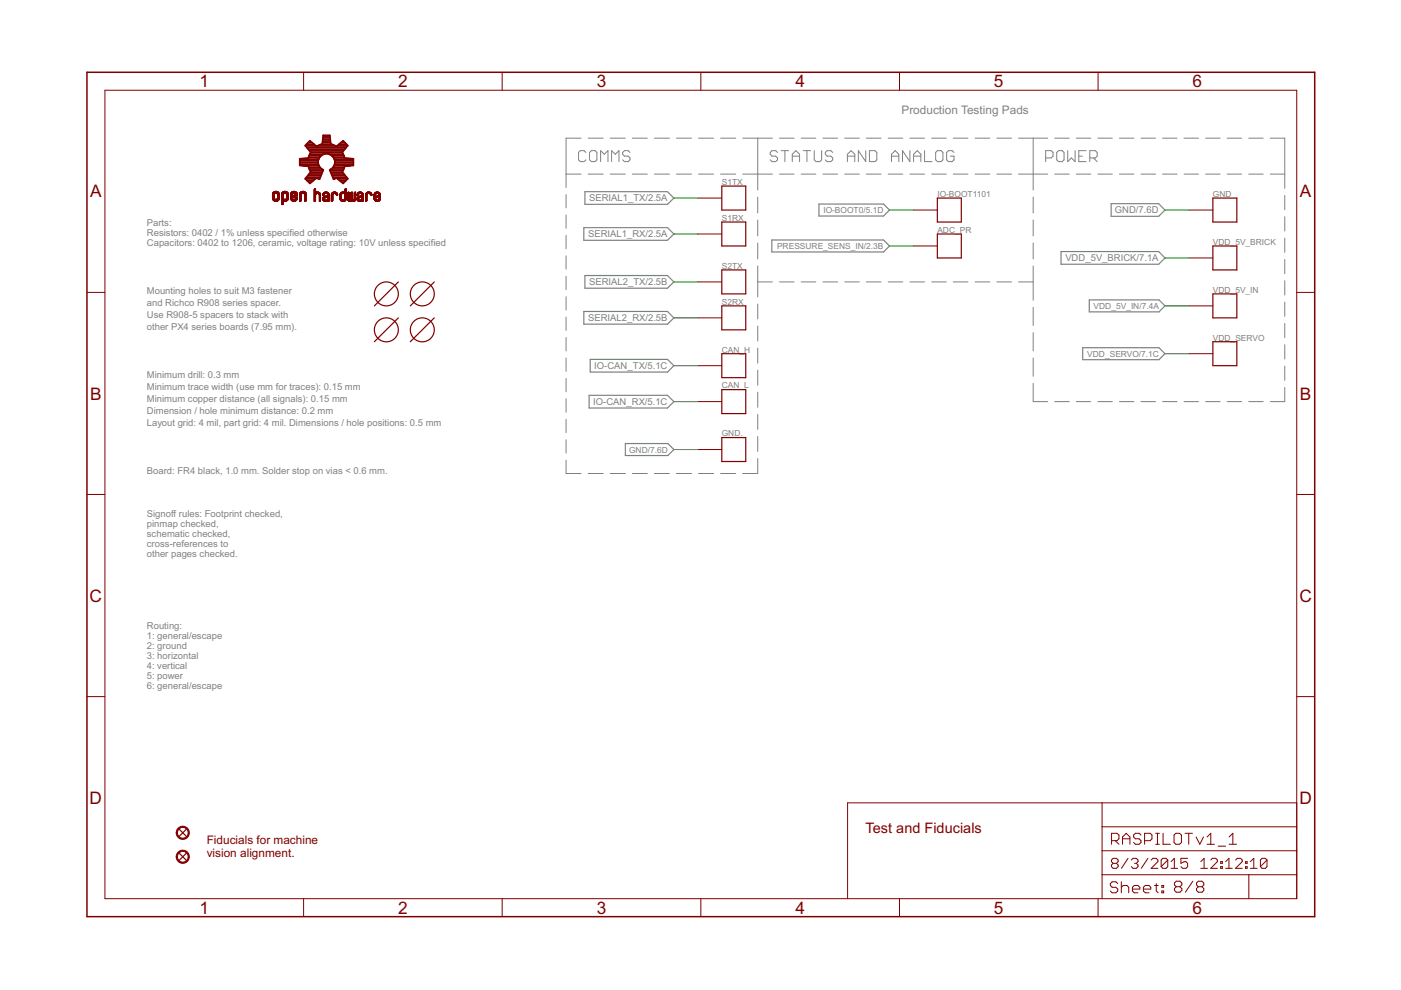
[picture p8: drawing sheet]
<svg xmlns="http://www.w3.org/2000/svg" width="297mm" height="210mm" viewBox="0 0 297 210" stroke-linecap="round" stroke-linejoin="round" font-family="sans-serif">
<g fill="none" stroke="#808080" stroke-width=".21">
<path d="M120 36.9h3.2M123.2 29.3h-3.2v10.5M124.2 32.3l-.4-.4h-.8l-.3 .4v1.6l.3 .4h.8l.4-.4M124.7 36.9h3.2M124.7 29.3h3.2M125 32.3l.4-.4h.8l.4 .4v1.6l-.4 .4h-.8l-.4-.4zM127.3 34.3v-2.4l.8 .8 .8-.8v2.4M129.4 36.9h3.2M129.4 29.3h3.2M129.7 34.3v-2.4l.8 .8 .7-.8v2.4M133.6 32.3l-.4-.4h-.8l-.4 .4v.4l.4 .4h.8l.4 .4v.4l-.4 .4h-.8l-.4-.4M134.1 36.9h3.1"/>
<path d="M134.1 29.3h3.1M138.7 36.9h3.2M138.7 29.3h3.2M143.4 36.9h3.2M143.4 29.3h3.2M148.1 36.9h3.2M148.1 29.3h3.2M152.8 36.9h3.2M152.8 29.3h3.2M157.5 36.9h6.3M157.5 29.3h6.3M160.7 29.3v11"/>
<path d="M164.8 32.3l-.3-.4h-.8l-.4 .4v.4l.4 .4h.8l.3 .4v.4l-.3 .4h-.8l-.4-.4M165.3 36.9h3.1M165.3 29.3h3.1M165.6 31.9h1.6M166.4 31.9v2.4M168 33.1h1.5M168 34.3v-1.6l.7-.8 .8 .8v1.6M169.9 36.9h3.1M169.9 29.3h3.1M170.3 31.9h1.6M171.1 31.9v2.4M172.6 31.9v2l.4 .4h.8l.4-.4v-2"/>
<path d="M174.5 36.9h3.1M174.5 29.3h3.1M176.6 32.3l-.5-.4h-.7l-.4 .4v.4l.4 .4h.7l.5 .4v.4l-.5 .4h-.7l-.4-.4M179.1 36.9h3.1M179.1 29.3h3.1M179.7 33.1h1.5M179.7 34.3v-1.6l.7-.8 .8 .8v1.6M183.6 31.9v2.4l-1.6-2.4v2.4M183.7 36.9h3.1M183.7 29.3h3.1M184.3 31.9h1.2l.4 .4v1.6l-.4 .4h-1.2zM188.3 36.9h3.1"/>
<path d="M188.3 29.3h3.1M189 33.1h1.6M189 34.3v-1.6l.8-.8 .8 .8v1.6M192.9 36.9h3.1M192.9 29.3h3.1M192.9 31.9v2.4l-1.6-2.4v2.4M193.7 33.1h1.5M193.7 34.3v-1.6l.8-.8 .7 .8v1.6M196 31.9v2.4h1.6M197.5 36.9h3.1M197.5 29.3h3.1M198.4 32.3l.4-.4h.7l.4 .4v1.6l-.4 .4h-.7l-.4-.4z"/>
<path d="M202.1 36.9h3.1M202.1 29.3h3.1M202.3 32.3l-.4-.4h-.8l-.4 .4v1.6l.4 .4h.8l.4-.4v-.8h-.8M206.7 36.9h3.1M206.7 29.3h3.1M211.3 36.9h3.2M211.3 29.3h3.2M215.9 36.9h6.2M215.9 29.3h6.2M219.1 29.3v11M221.7 33.5h1.2l.4-.4v-.8l-.4-.4h-1.2v2.4M223.6 36.9h3.1"/>
<path d="M223.6 29.3h3.1M224.4 31.9h.8l.4 .4v1.6l-.4 .4h-.8l-.4-.4v-1.6zM226.4 31.9v2.4l.8-.8 .7 .8v-2.4M228.2 36.9h3.1M228.2 29.3h3.1M228.7 33.1h.8M230.3 31.9h-1.6v2.4h1.6M231.1 33.5h1.1l.4-.4v-.8l-.4-.4h-1.1v2.4M231.8 33.5l.8 .8M232.8 36.9h3M232.8 29.3h3M237.3 36.9h3.1"/>
<path d="M237.3 29.3h3.1M241.9 36.9h3.1M241.9 29.3h3.1M246.5 36.9h3.1M246.5 29.3h3.1M251 36.9h3.1M251 29.3h3.1M255.6 36.9h3.1M255.6 29.3h3.1M260.2 36.9h3M260.2 29.3h3M264.8 36.9h3"/>
<path d="M264.8 29.3h3M269.3 36.9h3.1M269.3 29.3h3.1v10.6M120 41.3v2.8M120 45.6v2.8M120 49.9v2.8M120 54.3v2.8M120 58.6v2.8M160.7 41.8v3.3M160.7 46.7v3.3M160.7 51.5v3.4M160.7 56.4v6.5"/>
<path d="M160.7 59.8h3.1M165.3 59.8h3.1M169.9 59.8h3.1M174.5 59.8h3.1M179.1 59.8h3.1M183.7 59.8h3.1M188.3 59.8h3.1M192.9 59.8h3.1M197.5 59.8h3.1M202.1 59.8h3.1M206.7 59.8h3.1M211.3 59.8h3.2"/>
<path d="M215.9 59.8h3.2M219.1 41.8v3.3M219.1 46.7v3.3M219.1 51.5v3.4M219.1 56.4v7.2M272.4 41.4v3M272.4 46v3M272.4 50.5v3M272.4 55v3M272.4 59.5v3M120 62.9v2.8M120 67.2v2.9"/>
<path d="M120 71.6v2.8M120 75.9v2.8M160.7 64.5v3.1M160.7 69.1v3.2M160.7 73.8v3.2M160.7 78.5v3.2M219.1 65.2v3.8M219.1 70.5v3.9M219.1 75.9v3.9M272.4 64.1v3M272.4 68.6v3M272.4 73.1v3"/>
<path d="M272.4 77.6v3M120 97.6v2.8h3.2M120 80.2v2.9M120 84.6v2.8M120 88.9v2.8M120 93.2v2.9M160.7 83.2v3.2M160.7 87.9v3.1M160.7 92.5v3.2M160.7 97.2v3.2h-3.2M219.1 81.3v3.9h3M223.6 85.2h3.1"/>
<path d="M228.2 85.2h3.1M232.8 85.2h3M237.3 85.2h3.1M241.9 85.2h3.1M246.5 85.2h3.1M251 85.2h3.1M255.6 85.2h3.1M260.2 85.2h3M264.8 85.2h3M272.4 82.1v3.1h-3.1M124.7 100.4h3.2M129.4 100.4h3.2"/>
<path d="M134.1 100.4h3.1M138.7 100.4h3.2M143.4 100.4h3.2M148.1 100.4h3.2M152.8 100.4h3.2"/>
</g>
<g fill="none" stroke="#808080" stroke-width=".25">
<path d="M123.8 48.3h17.7l1.4 1.3-1.4 1.3h-17.7zM124 40.6h17.5l1.4 1.4-1.4 1.3h-17.5zM124 58.4h17.5l1.4 1.4-1.4 1.3h-17.5zM163.6 50.9h23.7l1.3 1.3-1.3 1.2h-23.7zM173.6 43.3h13.7l1.3 1.2-1.3 1.3h-13.7zM225 53.3h20.7l1.3 1.4-1.3 1.3h-20.7zM235.6 43.2h10.1l1.3 1.3-1.3 1.4h-10.1zM123.8 66h17.7l1.4 1.4-1.4 1.3h-17.7zM125.1 76.2h16.4l1.4 1.3-1.4 1.4h-16.4zM229.6 73.7h16.1l1.3 1.3-1.3 1.3h-16.1zM230.9 63.6h14.8l1.3 1.3-1.3 1.2h-14.8zM124.9 83.8h16.6l1.4 1.4-1.4 1.3h-16.6z"/>
<path d="M132.6 94h9l1.3 1.3-1.3 1.3h-9z"/>
</g>
<g fill="none" stroke="#800000" stroke-width=".21">
<path d="M22.2 19.1h252.7v171.4h-252.7zM64.4 15.3v3.8M106.5 15.3v3.8M148.6 15.3v3.8M190.7 15.3v3.8M232.8 15.3v3.8M57.8 42l.4 .1M57.8 42h.3M57.8 41.9h.3M57.8 41.8h.3M57.8 41.7h.3M57.8 41.6h.3"/>
<path d="M57.8 41.5h.3M57.8 41.4h.3M57.8 41.3h.3M57.8 42.2h.5M57.8 42.1h.4M57.8 41.1h.4M57.8 42.2l.6 .1M57.8 42.3h1.4M57.8 40.9h1.3M57.9 42.3h1.2M57.9 42.4h1.2M57.9 40.9h1.2"/>
<path d="M57.9 40.8h1.2M58 42.5h1M58 40.8h1M58 40.7h1M58.1 40.7h.8M58.1 42.6h.8M58.2 41.2l-.4 .1M58.2 41.2h-.4M58.2 40.6h.6M58.2 42.7h.6M58.3 41.1h-.5M58.3 41h-.5"/>
<path d="M58.4 41h-.6M58.4 40.6h.2M58.5 41h.7M58.7 41h.5M58.7 41.1h.5M58.8 42.2h.4M58.8 41.1h.4M58.8 42.1h.4M58.8 41.2h.4M58.8 42h.4M58.8 41.9h.4M58.8 41.8h.4"/>
<path d="M58.8 41.7h.4M58.8 41.6h.4M58.8 41.5h.4M58.8 41.4h.4M58.8 41.3h.4M59.2 42.2l-.6 .1M59.2 42.2h-.5M59.7 43.3h.2M59.7 43.2h.3M59.7 43.2h.4M59.7 43.1h.4M59.7 43h.4"/>
<path d="M59.7 42.9h.4M59.7 42.8h.4M59.7 42.7h.4M59.7 42.4h1.3M59.7 42.3h1.4M59.7 42.2l.6 .1M59.7 42.2h.5M59.7 42.1h.4M59.7 42h.4M59.7 41.9h.4M59.7 41.8h.4M59.7 41.7h.4"/>
<path d="M59.7 41.6h.4M59.7 41.5h.4M59.7 41.4h.4M59.7 41.3h.4M59.7 41.2h.4M59.7 43.4h.1M59.8 40.9h1.3M59.8 40.9h1.2M59.8 40.8h1.2M59.9 40.8h1M59.9 40.7h1M60 43.3h-.3"/>
<path d="M60 40.7h.8M60.1 41.2h-.4M60.1 40.6h.6M60.1 41.1h-.4M60.2 41.1h-.5M60.3 41h-.6M60.3 40.6h.2M60.3 41h-.5M60.5 41h.6M60.6 42.3h.5M60.6 41h.5M60.6 42.2h.5"/>
<path d="M60.7 41.1h.4M60.7 42.7h-1M60.7 42.1h.4M60.7 42.1h.5M60.7 41.2h.5M60.7 42h.5M60.8 42.6h-1.1M60.8 42h.4M60.8 41.9h.4M60.8 41.8h.4M60.8 41.7h.4M60.8 41.6h.4"/>
<path d="M60.8 41.5h.4M60.8 41.4h.4M60.8 41.3h.4M60.9 42.5l-1.2 .1M60.9 42.5h-1.2M61 42.4l-1.3 .1M61.1 42.3l-1.4 .1M61.6 42.1h.4M61.6 42l.4 .1M61.6 42h.4M61.6 41.5h1.4M61.6 41.4h.4"/>
<path d="M61.6 41.3h.4M61.6 41.2h.4M61.6 42.2h.5M61.6 42.2l.6 .1M61.7 42.3h1.3M61.7 40.9h1.3M61.7 42.4h1.2M61.7 40.9h1.2M61.8 42.4h1.1M61.8 40.8h1.1M61.8 42.5h1M61.8 40.8h1"/>
<path d="M61.8 40.7h1M61.9 42.5h.9M62 42.6h.7M62 40.7h.7M62 41.3h-.4M62 41.2l-.4 .1M62 40.6h.6M62 41.1h-.4M62.1 42.7h.5M62.1 41.1h-.5M62.1 41.9l-.5 .1M62.2 41h-.6"/>
<path d="M62.2 41.5h.8M62.2 40.6h.2M62.3 41.9h-.7M62.3 41.4h.7M62.3 41h-.6M62.4 41.8h-.8M62.4 41h.6M62.4 41.4h.6M62.5 41h.5M62.5 41.8h-.9M62.5 42.2h.5M62.5 41.3h.5"/>
<path d="M62.5 41.1h.5M62.6 41.1h.4M62.6 42.1h.4M62.6 41.3h.4M62.6 41.2h.4M62.6 41.7h-1M62.7 42h.3M62.7 41.9h.3M62.7 41.7h-1.1M62.8 41.8h.2M62.9 41.6h-1.3M62.9 42.3l-1.2 .1"/>
<path d="M63 41.8h.1M63 41.6h-1.4M63 42.2l-.5 .1M63.5 42.5h.4M63.5 42.4h.4M63.5 42.3h.4M63.5 42.2h.4M63.5 42.1h.4M63.5 42h.4M63.5 41.9h.4M63.5 41.8h.4M63.5 41.7h.4"/>
<path d="M63.5 41.6h.4M63.5 41.5h.4M63.5 41.4h.4M63.5 41.3h.4M63.5 42.7h.2M63.5 41.1h.5M63.6 40.9h1.3M63.6 40.9h1.2M63.7 40.8h1.1M63.7 40.7h1M63.8 40.7h.9M63.8 42.6h-.3"/>
<path d="M63.9 40.7h.7M63.9 42.5l-.4 .1M63.9 41.2h-.4M63.9 40.6h.6M64 41.1h-.5M64.1 41h-.6M64.1 40.6h.3M64.2 41h-.6M64.3 41h.6M64.4 41h.5M64.5 41.1h.4M64.5 41.1h.5"/>
<path d="M64.6 41.2h.4M64.6 42.4h.4M64.6 42.3h.4M64.6 42.2h.4M64.6 42.1h.4M64.6 42h.4M64.6 41.9h.4M64.6 41.8h.4M64.6 41.7h.4M64.6 41.6h.4M64.6 41.5h.4M64.6 41.4h.4"/>
<path d="M64.6 41.3h.4M64.6 42.7h.2M64.9 42.6h-.3M65 42.5l-.4 .1M65 42.5h-.4M66.6 42.7h.2M66.6 40.2h.3M66.6 42.5h.3M66.6 42.4h.3M66.6 42.3h.3M66.6 42.2h.3M66.6 42.1h.3"/>
<path d="M66.6 42h.3M66.6 41.9h.3M66.6 41.8h.3M66.6 41.7h.3M66.6 41.6h.3M66.6 41.5h.3M66.6 41.4h.3M66.6 41.3h.3M66.6 41.1h.5M66.6 41h1.3M66.6 40.9h1.2M66.6 40.8h1.1"/>
<path d="M66.6 40.7h.3M66.6 40.6h.3M66.6 40.5h.3M66.6 40.4h.3M66.6 40.3h.3M66.7 40.1h.2M66.8 40h.1M66.9 42.6h-.3M66.9 41.3l-.3 .1M67 41.2h-.4M67 40.8h.6M67 41.1h-.4"/>
<path d="M67.1 40.7h.4M67.2 41h-.6M67.4 41h.5M67.5 41.1h.4M67.6 41.1h.3M67.6 41.2h.3M67.6 41.2h.4M67.7 41.4h.3M67.7 41.3h.3M67.7 42.5h.3M67.7 42.4h.3M67.7 42.3h.3"/>
<path d="M67.7 42.2h.3M67.7 42.1h.3M67.7 42h.3M67.7 41.9h.3M67.7 41.8h.3M67.7 41.7h.3M67.7 41.6h.3M67.7 41.5h.3M67.7 42.7h.1M67.9 42.7h-.2M67.9 42.6h-.2M68.4 42.2l.4 .1"/>
<path d="M68.4 42.2h.3M68.4 41.3h.3M68.5 42.3l.3 .1M68.5 42.3h.3M68.5 41.3h.2M68.5 42.4l.8 .1M68.5 42.4h.4M68.5 42.5h.8M68.6 41.5h-.1M68.6 41h1.1M68.6 42.5l.7 .1M68.6 40.9h1"/>
<path d="M68.6 42.6h.7M68.7 41.7h1.1M68.7 41.4l-.3 .1M68.7 40.9h.9M68.7 41.4h-.3M68.7 40.8h.8M68.7 42.7h.6M68.7 42.1l-.3 .1M68.8 42.1h-.4M68.8 41.2l-.3 .1M68.8 41.2h-.3M68.8 42l-.3 .1"/>
<path d="M68.8 42.7h.5M68.8 41.7h1M68.8 40.7h.6M68.9 41.1h-.4M68.9 42h-.4M68.9 40.7h.5M68.9 41.6h.9M69 42.7h.1M69 41.9l-.5 .1M69 41.6h.8M69 41h-.5M69.1 42.4h.2"/>
<path d="M69.2 41.9h-.7M69.2 41h.5M69.2 41.5h.6M69.3 41.8h-.8M69.3 41.1h.4M69.4 41.5h.4M69.4 41.1h.3M69.4 41.8h-.8M69.4 41.4h.4M69.4 41.2h.4M69.5 41.8h.3M69.5 41.2h.3"/>
<path d="M69.5 42.5h.3M69.5 42.4h.3M69.5 42.3h.3M69.5 42.2h.3M69.5 42.1h.3M69.5 42h.3M69.5 41.9h.3M69.5 41.3h.3M69.7 42.7h-.2M69.8 42.6h-.3M69.8 42.5l-.3 .1M70.3 42.5h.2"/>
<path d="M70.3 42.4h.2M70.3 42.3h.2M70.3 42.2h.2M70.3 42.1h.2M70.3 42h.2M70.3 41.9h.2M70.3 41.8h.2M70.3 41.7h.2M70.3 41.6h.2M70.3 41.5h.2M70.3 41.4h.2M70.3 41.3h.2"/>
<path d="M70.3 42.7h.1M70.4 41h1.1M70.4 40.9h1.1M70.4 42.7h-.1M70.4 40.9h1M70.5 42.6h-.2M70.5 40.8h.8M70.5 42.5l-.2 .1M70.6 41.2l-.3 .1M70.6 41.2h-.3M70.6 40.8h.6M70.7 41.1h-.4"/>
<path d="M70.7 40.7h.4M70.9 41h-.6M71 41h.5M71.1 41.1h.4M71.2 41.1h.4M71.2 41.2h.4M71.3 41.2h.3M71.3 41.3h.3M71.3 41.4h.2M71.6 41.4h-.3M71.6 41.3h-.3M72 42h.3"/>
<path d="M72 41.9h.3M72 41.8h.3M72 41.7h.3M72 41.6h.3M72 41.5h.3M72 41.4h.3M72.1 42.1h.2M72.1 41.3h.2M72.1 42.2h.3M72.1 42.3h.4M72.1 42.2l.3 .1M72.1 41.2h.3"/>
<path d="M72.1 42.3l.4 .1M72.1 42.4h.5M72.2 42.4h1.1M72.2 40.9h1.2M72.2 42.5h1.1M72.3 42.5h.9M72.3 40.9h1.1M72.3 40.8h1.1M72.4 41.2l-.3 .1M72.4 42.7h.7M72.5 40.8h.5M72.5 41.1h-.4"/>
<path d="M72.5 42.7h.4M72.5 40.7h.5M72.7 42.7h.1M72.7 41h-.6M72.8 41h.6M73 41.1h.4M73 42.3h.4M73 41.2h.4M73.1 42.2h.3M73.1 41.2h.3M73.1 42.1h.3M73.1 42h.3"/>
<path d="M73.1 41.9h.3M73.1 41.8h.3M73.1 41.7h.3M73.1 41.6h.3M73.1 41.5h.3M73.1 41.4h.3M73.1 41.3h.3M73.1 40.7h.3M73.1 40.6h.3M73.1 40.5h.3M73.1 40.4h.3M73.1 40.3h.3"/>
<path d="M73.1 40.2h.3M73.1 40.1h.3M73.2 42.6h-.9M73.2 40.1h.2M73.3 42.4h-.5M73.3 40h.1M73.4 42.4h-.5M73.4 42.2l-.4 .1M73.4 41h-1.2M73.7 42.2h.3M73.7 42.1h.3M73.7 42h.3"/>
<path d="M73.7 41.9h.3M73.7 41.8h.3M73.7 41.7h.3M73.7 41.6h.3M73.7 41.5h.3M73.7 41.4h.3M73.7 41.3h.3M73.7 41.2h.3M73.7 41.1h.3M73.7 41h.3M73.7 40.9h.3M73.7 42.4h.4"/>
<path d="M73.7 42.3l.4 .1M73.7 42.3h.3M73.7 42.2l.3 .1M73.7 40.8h.3M73.8 42.5h1.5M73.9 40.8h.1M73.9 40.7h.1M73.9 42.7h.6M74 42.7h.4M74.2 42.7h.1M74.2 42.4h.7M74.3 42.4h.5"/>
<path d="M74.4 42.3h.3M74.4 42.2l.3 .1M74.4 42.2h.3M74.4 42.1h.3M74.4 42h.3M74.4 41.9h.3M74.4 41.8h.3M74.4 41.7h.3M74.4 41.6h.3M74.4 41.5h.3M74.4 41.4h.3M74.4 41.3h.3"/>
<path d="M74.4 41.2h.3M74.4 41.1h.3M74.4 41h.3M74.4 40.9h.3M74.4 40.8h.3M74.5 40.8h.2M74.6 42.7h.6M74.6 40.7h.1M74.7 42.7h.4M75 42.4h.4M75.1 42.3h.3M75.1 42.2h.3"/>
<path d="M75.1 42.1h.3M75.1 42h.3M75.1 41.9h.3M75.1 41.8h.3M75.1 41.7h.3M75.1 41.6h.3M75.1 41.5h.3M75.1 41.4h.3M75.1 41.3h.3M75.1 41.2h.3M75.1 41.1h.3M75.1 41h.3"/>
<path d="M75.1 40.9h.3M75.1 40.8h.3M75.2 42.6h-1.3M75.2 40.8h.2M75.3 42.5l-1.5 .1M75.3 40.7h.1M75.4 42.4l-1.7 .1M75.4 42.3l-.4 .1M75.7 42.2l.3 .1M75.7 42.2h.3M75.7 42.1h.3M75.7 42.3l.4 .1"/>
<path d="M75.7 42.3h.3M75.7 41.3h.3M75.7 42.4h.5M75.7 42.4l.8 .1M75.8 42.5h.8M75.8 41.5h-.1M75.8 41h1.1M75.8 40.9h1.1M75.9 42.6h.7M75.9 41.4l-.2 .1M75.9 40.9h.9M76 42.7h.6"/>
<path d="M76 41.4h-.3M76 40.8h.8M76 42.1h-.3M76 41.2h-.3M76.1 42l-.4 .1M76.1 41.7h.9M76.1 40.8h.5M76.1 42.7h.4M76.1 41.1h-.4M76.1 42h-.4M76.1 41.1h-.3M76.1 40.7h.5"/>
<path d="M76.2 41.6h.8M76.3 41.9l-.6 .1M76.3 41h-.5M76.3 41.6h.7M76.3 42.4h.2M76.4 41.9h-.6M76.4 41h.6M76.5 41.5h.5M76.5 41.8h-.7M76.6 41.1h.4M76.6 41.5h.4M76.6 41.8h-.7"/>
<path d="M76.7 41.4h.3M76.7 41.2h.3M76.8 41.8h.2M76.8 41.4h.2M76.8 41.3h.2M76.8 42.5h.2M76.8 42.4h.2M76.8 42.3h.2M76.8 42.2h.2M76.8 42.1h.2M76.8 42h.2M76.8 41.9h.2"/>
<path d="M76.8 42.7h.1M77 42.7h-.2M77 42.6h-.2M77 41.7h-1.1M77.5 42.5h.3M77.5 42.4h.3M77.5 42.3h.3M77.5 42.2h.3M77.5 42.1h.3M77.5 42h.3M77.5 41.9h.3M77.5 41.8h.3"/>
<path d="M77.5 41.7h.3M77.5 41.6h.3M77.5 41.5h.3M77.5 41.4h.3M77.5 41.3h.3M77.5 42.7h.1M77.6 41.1h.4M77.6 41h1.1M77.7 40.9h1M77.7 42.7h-.2M77.7 40.9h.9M77.7 42.6h-.2"/>
<path d="M77.8 40.8h.8M77.8 41.3h-.3M77.8 41.2l-.3 .1M77.9 41.2h-.4M77.9 40.8h.6M77.9 41.1h-.4M77.9 40.7h.5M78.1 41h-.5M78.2 41h.6M78.4 41.1h.4M78.5 41.2h.3M78.5 41.2h.4"/>
<path d="M78.5 41.3h.4M78.8 41.4l-.2 .1M78.8 41.4h-.2M79.3 42.2l.4 .1M79.3 42.2h.3M79.3 42.1h.3M79.3 41.7h1.1M79.3 41.6h.3M79.3 41.5h.3M79.3 41.4h.3M79.3 41.3h.3M79.3 41.2h.3"/>
<path d="M79.4 42.3h.3M79.4 42.3l.4 .1M79.4 42.4h.5M79.4 42.4h1.1M79.4 41h1.1M79.5 42.5h1M79.5 40.9h1M79.6 40.8h.8M79.6 41.3h-.3M79.7 42.7h.6M79.7 42h-.4M79.7 41.2h-.4"/>
<path d="M79.7 40.8h.6M79.7 41.1h-.4M79.8 41.1h-.4M79.8 40.7h.4M79.8 42.7h.4M79.9 41.9l-.6 .1M79.9 41h-.5M79.9 42.7h.1M80 41.9h-.7M80.1 41h.5M80.1 42.4h.5M80.1 41.8h-.8"/>
<path d="M80.2 41.5h.5M80.2 41.8h-.9M80.2 41.4h.5M80.2 41.1h.4M80.3 42.3h.3M80.3 41.2h.3M80.3 42.2h.3M80.3 41.4h.4M80.4 41.7h-1.1M80.4 41.3h.3M80.4 42.6h-.8M80.4 42.1h.3"/>
<path d="M80.4 42h.3M80.5 42.5l-1 .1M80.5 42h.2M80.6 42.3l-.4 .1M80.6 41.6h-.8M80.6 41.6h-.7M80.7 42.1l-.3 .1M80.7 41.5h-.7M148 42h5M148 49.6h5M148 59.8h5M193.7 44.5h5"/>
<path d="M193.7 52.2h5M252.1 44.5h5.1M252.1 54.7h5.1M18.4 62h3.8M148 67.4h5M148 77.5h5M252.1 64.9h5.1M252.1 75h5.1M274.9 62h3.8M148 95.3h5M148 85.2h5M18.4 104.8h3.8"/>
<path d="M274.9 104.8h3.8M18.4 147.7h3.8M274.9 147.7h3.8M233.7 170.2v20.3M233.7 175.3h41.2M235.7 178.2h1.1l.4-.4v-.7l-.4-.4h-1.1v2.3M236.5 178.2l.7 .8M238 179v-1.5l.8-.8 .8 .8v1.5M238 177.8h1.6M241.9 177.1l-.4-.4h-.8l-.4 .4v.4l.4 .3h.8l.4 .4v.4l-.4 .4h-.8l-.4-.4M242.7 178.2h1.2l.3-.4v-.7l-.3-.4h-1.2v2.3M245 176.7h.8"/>
<path d="M245 179h.8M245.4 176.7v2.3M246.6 176.7v2.3h1.5M249.3 176.7h.8l.4 .4v1.5l-.4 .4h-.8l-.4-.4v-1.5zM251.2 176.7h1.6M252 176.7v2.3M253.6 177.5l.8 1.5 .8-1.5M255.9 179h1.6M255.9 177.5l.8-.8v2.3M258.3 179.4h1.5M260.6 179h1.6M260.6 177.5l.8-.8v2.3"/>
<path d="M274.9 170.2h-95.2v20.3M64.4 190.5v3.9M106.5 190.5v3.9M148.6 190.5v3.9M190.7 190.5v3.9M232.8 190.5v3.9M233.7 185.5h41.2M233.7 180.4h41.2M236 183l-.4-.3v-.3l.4-.4h.7l.4 .4v.3l-.4 .3M236 183l-.4 .4v.3l.4 .4h.7l.4-.4v-.3l-.4-.4M236 183h.7M237 187.3l-.4-.3h-.8l-.4 .3v.4l.4 .4h.8l.4 .4v.4l-.4 .4h-.8l-.4-.4"/>
<path d="M237.7 187v2.3M237.7 188.1l.4-.4h.8l.4 .4v1.2M239.2 182l-1.4 2.1M239.9 182.4l.3-.4h.7l.4 .4v.3l-.4 .3M240.1 188.5h1.6v-.4l-.4-.4h-.8l-.4 .4v.8l.4 .4h.8M240.6 183h.3M240.9 183l.4 .4v.3l-.4 .4h-.7l-.3-.4M242.4 188.5h1.6v-.4l-.4-.4h-.8l-.4 .4v.8l.4 .4h.8M243.4 182l-1.4 2.1M244.1 182.4l.3-.4h.7l.4 .4v.3l-1.4 1.4h1.4M244.8 187.7h.8M245.2 187.3v1.6l.4 .4"/>
<path d="M246.3 187.7h.4v.4h-.4zM246.3 188.9h.4v.4h-.4zM247.6 182.4l-.4-.4h-.7l-.3 .4v1.3M247.6 182.4v1.3l-.4 .4h-.7l-.3-.4M247.6 182.4l-1.4 1.3M248.3 184.1h1.4M248.3 182.7l.7-.7v2.1M249.4 188l-.4-.4v-.4l.4-.4h.8l.4 .4v.4l-.4 .4M249.4 188l-.4 .4v.4l.4 .4h.8l.4-.4v-.4l-.4-.4M249.4 188h.8M251.8 182h-1.4v1l.7-.3h.3l.4 .3v.7l-.4 .4h-.7l-.3-.4M252.9 186.8l-1.6 2.4"/>
<path d="M254.1 188l-.4-.4v-.4l.4-.4h.7l.4 .4v.4l-.4 .4M254.1 188l-.4 .4v.4l.4 .4h.7l.4-.4v-.4l-.4-.4M254.1 188h.7M254.6 184.1h1.4M254.6 182.7l.7-.7v2.1M256.7 182.4l.3-.4h.8l.3 .4v.3l-1.4 1.4h1.4M258.8 183.7h.4v.4h-.4zM258.8 182.7h.4v.3h-.4zM259.9 184.1h1.4M259.9 182.7l.7-.7v2.1M262 182.4l.3-.4h.7l.4 .4v.3l-1.4 1.4h1.4M264.1 183.7h.3v.4h-.3z"/>
<path d="M264.1 182.7h.3v.3h-.3zM264.8 185.5v5M265.1 184.1h1.4M265.1 182.7l.7-.7v2.1M268.6 182.4l-.3-.4h-.7l-.4 .4v1.3M268.6 182.4v1.3l-.3 .4h-.7l-.4-.4M268.6 182.4l-1.4 1.3"/>
</g>
<path d="M18.4 15.3h260.3v179.1h-260.3z" fill="none" stroke="#800000" stroke-width=".32"/>
<g fill="none" stroke="#800000" stroke-width=".38">
<path d="M63.6 34.8h3.9M63.6 34.4h3.8M63.6 34.1h3.9M63.6 33.7h4M64.2 35.1h3.4M64.8 37.9h2.1M64.8 30.9h2.2M65 37.6h2.9M65 30.6h1.6M65.1 31.3h8.3M65.1 38.3h1.3M65.3 37.2h2.8"/>
<path d="M65.3 30.2h.9M65.4 31.6h7.7M65.4 33.4h2.3M65.5 38.6h.5M65.5 35.5h2.3M65.5 33h2.5M65.6 36.9h2.6M65.6 35.8h2.6M65.7 32h7.1M65.7 32.7l.2-.4-1.2-1.4 1-1 1.4 1.2 1.2-.6 .2-1.8h1.4l.2 1.8 1.2 .6 1.4-1.2 1 1-1.1 1.4 .2 .4M65.7 32.7l-.3 .8-1.8 .2v1.4l1.8 .2 .5 1.1-1.2 1.5 1 1 1.4-1.2 .6 .3 .8-2-.7-.5M65.7 32.7h2.9"/>
<path d="M65.7 29.9h.1M65.7 36.2h2.8M65.8 36.5h2.5M65.9 32.3h6.7M67.3 30.9h3.8M67.5 34.1v.6l.3 .8M67.5 34.1a1.79 1.79 0 0 1 1.7-1.5 1.79 1.79 0 0 1 1.8 1.5M67.6 37.9h.2M68.2 30.6h2.1M68.4 30.2h1.7M68.4 29.9h1.6M68.5 29.5h1.5"/>
<path d="M68.5 29.2h1.5M68.5 28.9h1.4M69.8 32.7h3M70 36.2h2.7M70.1 36.5h2.5M70.3 35.8h2.6M70.3 36.9h2.6M70.4 37.2h2.8M70.4 33h2.5M70.5 37.6h3M70.6 35.5h2.4M70.7 37.9h.2"/>
<path d="M70.7 33.4h2.3M70.8 35.1h3.4M70.9 33.7h4M71 34.8h3.9M71 34.1v.6l-.4 .8M71 34.1h3.9M71 34.4h3.9M71.4 30.9h2.3M71.6 37.9h2.1M71.9 30.6h1.6M72 38.3h1.3M72.3 30.2h.8"/>
<path d="M72.5 38.6h.5M72.7 29.9h.1M72.8 32.7l.2 .8 1.9 .2v1.4l-1.9 .2-.4 1.1 1.1 1.5-1 1-1.4-1.2-.6 .3-.8-2 .7-.5"/>
</g>
<g fill="none" stroke="#800000" stroke-width=".25">
<path d="M153 39.5h5.1v5h-5.1zM84.5 59.8l-5.1 5.1M92.1 59.8l-5.1 5.1M153 47.1h5.1v5.1h-5.1zM153 57.2h5.1v5.1h-5.1zM198.7 42h5.1v5.1h-5.1zM198.7 49.6h5.1v5.1h-5.1zM257.2 42h5v5.1h-5zM257.2 52.2h5v5h-5zM84.5 67.4l-5.1 5.1M92.1 67.4l-5.1 5.1M153 64.9h5.1v5h-5.1z"/>
<path d="M153 75h5.1v5.1h-5.1zM257.2 62.3h5v5.1h-5zM257.2 72.5h5v5h-5zM153 92.8h5.1v5.1h-5.1zM153 82.6h5.1v5.1h-5.1zM38 175.8l1.5 1.5M39.5 175.8l-1.5 1.5M38 180.9l1.5 1.5M39.5 180.9l-1.5 1.5"/>
<circle cx="81.9" cy="69.9" r="2.54"/>
<circle cx="81.9" cy="62.3" r="2.54"/>
<circle cx="89.5" cy="69.9" r="2.54"/>
<circle cx="89.5" cy="62.3" r="2.54"/>
</g>
<g fill="#800000" stroke="#800000" stroke-width=".21">
<path d="M37.7 175.6a1.4 1.4 0 0 1 2.2 .3 1.4 1.4 0 0 1-.8 2 1.4 1.4 0 0 1-1.7-1.3h.2a1.14 1.14 0 0 1 1.6-1.1 1.14 1.14 0 0 1 .3 1.9 1.14 1.14 0 0 1-1.8-.5l-.1-.3h-.2z" fill-rule="evenodd"/>
<path d="M37.7 180.7a1.39 1.39 0 0 1 2.2 .2 1.39 1.39 0 0 1-.8 2.1 1.39 1.39 0 0 1-1.7-1.3h.2a1.14 1.14 0 0 1 1.6-1.1 1.14 1.14 0 0 1 .3 1.9 1.14 1.14 0 0 1-1.8-.6l-.1-.2h-.2z" fill-rule="evenodd"/>
</g>
<g fill="none" stroke="#008000" stroke-width=".21">
<path d="M142.9 42h5.1M142.9 49.6h5.1M142.9 59.8h5.1M188.6 44.5h5.1M188.6 52.2h5.1M247 44.5h5.1M247 54.7h5.1M142.9 67.4h5.1M142.9 77.5h5.1M247 64.9h5.1M247 75h5.1M142.9 95.3h5.1"/>
<path d="M142.9 85.2h5.1"/>
</g>
<g font-size="4.1" fill="#800000">
<text x="42.3" y="18.5">1</text>
<text x="84.4" y="18.5">2</text>
<text x="126.5" y="18.5">3</text>
<text x="168.6" y="18.5">4</text>
<text x="210.7" y="18.5">5</text>
<text x="252.9" y="18.5">6</text>
<text x="19.1" y="41.9">A</text>
<text x="275.6" y="41.9">A</text>
<text x="19.1" y="84.7">B</text>
<text x="275.6" y="84.7">B</text>
<text x="19" y="127.6">C</text>
<text x="275.5" y="127.6">C</text>
<text x="19" y="170.4">D</text>
<text x="275.5" y="170.4">D</text>
<text x="42.3" y="193.7">1</text>
<text x="84.4" y="193.7">2</text>
<text x="126.5" y="193.7">3</text>
<text x="168.6" y="193.7">4</text>
<text x="210.7" y="193.7">5</text>
<text x="252.9" y="193.7">6</text>
</g>
<text font-size="3.4" fill="#800000" x="183.5" y="176.6">Test and Fiducials</text>
<text font-size="2.8" fill="#808080" x="191.1" y="24.2">Production Testing Pads</text>
<g font-size="2.8" fill="#800000">
<text x="43.8" y="179">Fiducials for machine</text>
<text x="43.8" y="181.7">vision alignment.</text>
</g>
<g font-size="2.2" fill="#808080">
<text x="31.1" y="47.9">Parts:</text>
<text x="124.9" y="42.7">SERIAL1_TX/2.5A</text>
<text x="236.4" y="45.2">GND/7.6D</text>
<text x="31.1" y="50">Resistors: 0402 / 1% unless specified otherwise</text>
<text x="31.1" y="52.1">Capacitors: 0402 to 1206, ceramic, voltage rating: 10V unless specified</text>
<text x="124.7" y="50.3">SERIAL1_RX/2.5A</text>
<text x="225.9" y="55.4">VDD_5V_BRICK/7.1A</text>
<text x="31.1" y="62.3">Mounting holes to suit M3 fastener</text>
<text x="31.1" y="64.8">and Richco R908 series spacer.</text>
<text x="124.9" y="60.5">SERIAL2_TX/2.5B</text>
<text x="31.1" y="67.4">Use R908-5 spacers to stack with</text>
<text x="31.1" y="69.9">other PX4 series boards (7.95 mm).</text>
<text x="124.7" y="68.1">SERIAL2_RX/2.5B</text>
<text x="31.1" y="80.1">Minimum drill: 0.3 mm</text>
<text x="31.1" y="82.6">Minimum trace width (use mm for traces): 0.15 mm</text>
<text x="126" y="78.2">IO-CAN_TX/5.1C</text>
<text x="31.1" y="85.2">Minimum copper distance (all signals): 0.15 mm</text>
<text x="31.1" y="87.7">Dimension / hole minimum distance: 0.2 mm</text>
<text x="125.8" y="85.9">IO-CAN_RX/5.1C</text>
<text x="31.1" y="90.2">Layout grid: 4 mil, part grid: 4 mil. Dimensions / hole positions: 0.5 mm</text>
<text x="31.1" y="100.4">Board: FR4 black, 1.0 mm. Solder stop on vias &lt; 0.6 mm.</text>
<text x="31.1" y="109.6">Signoff rules: Footprint checked,</text>
<text x="31.1" y="111.8">pinmap checked,</text>
<text x="31.1" y="113.9">schematic checked,</text>
<text x="31.1" y="116">cross-references to</text>
<text x="31.1" y="118.2">other pages checked.</text>
<text x="31.1" y="133.3">Routing:</text>
<text x="31.1" y="135.4">1: general/escape</text>
<text x="31.1" y="137.6">2: ground</text>
<text x="31.1" y="139.7">3: horizontal</text>
<text x="31.1" y="141.8">4: vertical</text>
<text x="31.1" y="144">5: power</text>
<text x="31.1" y="146.1">6: general/escape</text>
</g>
<g font-size="2" fill="#808080">
<text x="153" y="39.2">S1TX</text>
<text x="198.7" y="41.7">IO-BOOT1101</text>
<text x="257.2" y="41.7">GND</text>
<text x="153" y="46.8">S1RX</text>
<text x="174.6" y="45.2">IO-BOOT0/5.1D</text>
<text x="164.8" y="52.8">PRESSURE_SENS_IN/2.3B</text>
<text x="198.7" y="49.4">ADC_PR</text>
<text x="257.2" y="51.9">VDD_5V_BRICK</text>
<text x="153" y="57">S2TX</text>
<text x="153" y="64.6">S2RX</text>
<text x="231.9" y="65.5">VDD_5V_IN/7.4A</text>
<text x="257.2" y="62.1">VDD_5V_IN</text>
<text x="153" y="74.7">CAN_H</text>
<text x="230.5" y="75.6">VDD_SERVO/7.1C</text>
<text x="257.2" y="72.2">VDD_SERVO</text>
<text x="153" y="82.4">CAN_L</text>
<text x="133.4" y="96">GND/7.6D</text>
<text x="153" y="92.5">GND.</text>
</g>
</svg>
